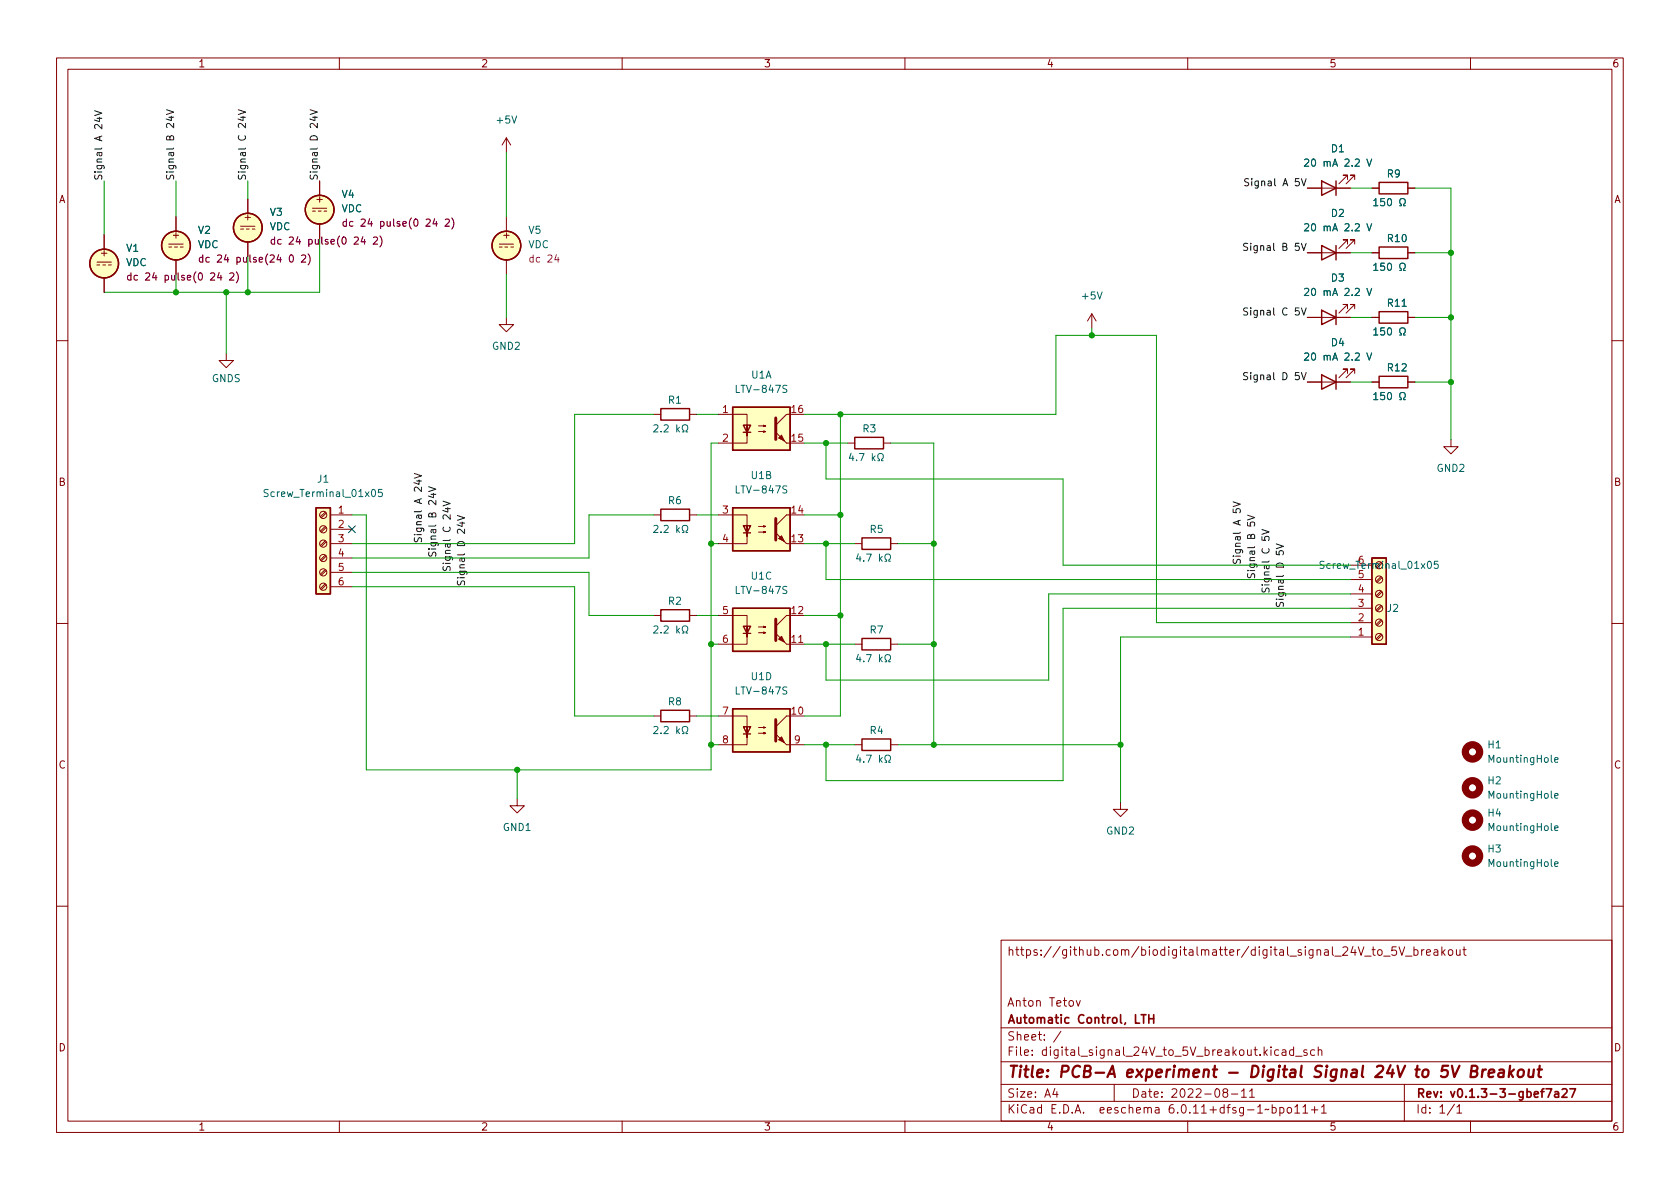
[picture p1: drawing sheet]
<svg xmlns="http://www.w3.org/2000/svg" width="297mm" height="210mm" viewBox="0 0 297 210" stroke-linecap="round" stroke-linejoin="round" font-family="sans-serif">
<g fill="none" stroke="#840000" stroke-width=".18">
<path d="M10 10.2h277v190.1h-277zM12 12.2h273v186.1h-273zM60 10.2v2M110 10.2v2M160 10.2v2M210 10.2v2M260 10.2v2M31.1 38.3v2.6M42.5 40h2.6M43.8 35.2v2.5M55.2 36.8h2.6M55.2 37.3h.6"/>
<path d="M56.3 37.3h.5M56.5 32v2.5M56.5 39.6v2.6M57.3 37.3h.5M89.5 24.4l-.7 1.2M89.5 24.4v2.5M89.5 38.3v2.6M89.5 24.4l.8 1.2M231.1 33.3h7.7M238.3 31.7v-.7h-.8h.8l-1.6 1.5M239.5 31.7v-.7h-.7h.7l-1.5 1.5M242.6 33.3h1.2"/>
<path d="M248.9 33.3h1.3M17.1 46.3h2.6M17.1 46.9h.6M18.2 46.9h.5M18.4 41.5v2.6M18.4 49.1v2.6M19.2 46.9h.5M29.8 43.2h2.6M29.8 43.7h.6M30.9 43.7h.5M31.1 46v2.5M31.9 43.7h.5"/>
<path d="M42.5 40.5h.6M43.6 40.5h.5M43.8 42.8v2.5M44.6 40.5h.5M88.3 43.2h2.5M88.3 43.7h.5M89.3 43.7h.5M89.5 56.1v1.3h1.3l-1.3 1.3-1.2-1.3h1.2M89.5 46v2.5M90.3 43.7h.5M193 55.5l-.7 1.3M193 55.5v2.5"/>
<path d="M193 55.5l.8 1.3M231.1 56.1h7.7M231.1 44.7h7.7M238.3 54.6v-.8h-.8h.8l-1.6 1.6M238.3 43.2v-.8h-.8h.8l-1.6 1.5M239.5 54.6v-.8h-.7h.7l-1.5 1.6M239.5 43.2v-.8h-.7h.7l-1.5 1.5M242.6 56.1h1.2M242.6 44.7h1.2M248.9 56.1h1.3M248.9 44.7h1.3M10 60.2h2"/>
<path d="M40 62.5v1.2h1.3l-1.3 1.3-1.3-1.3h1.3M115.6 73.3h1.2M121.9 73.3h1.3M127 73.3h5.1v3.8v-1.9M132.1 76.4v2h-5.1M134.1 76.3h1.3l-.4 .1v-.2l.4 .1M134.1 75.3h1.3l-.4 .1v-.2l.4 .1M139.1 78.4h3.1M142.2 73.3h-3.1l-1.9 1.9M149.9 78.4h1.2M156.2 78.4h1.3M231.1 67.6h7.7"/>
<path d="M238.3 66v-.7h-.8h.8l-1.6 1.5M239.5 66v-.7h-.7h.7l-1.5 1.5M242.6 67.6h1.2M248.9 67.6h1.3M256.5 77.7v1.3h1.3l-1.3 1.3-1.2-1.3h1.2M285 60.2h2M57.5 98.2l-.9 .8M57.5 95.6l-.9 .9M57.5 93.1l-.9 .8M57.5 90.5l-.9 .9M57.7 98.3l-.9 .9M57.7 95.8l-.9 .8"/>
<path d="M57.7 93.3l-.9 .8M57.7 90.7l-.9 .9M58.4 96.1h3.8M58.4 91.1h3.8M58.4 93.6h3.8M58.4 98.7h3.8M115.6 91.1h1.2M121.9 91.1h1.3M127 91.1h5.1v3.8v-1.9M132.1 94.2v1.9h-5.1M134.1 94.1h1.3l-.4 .1v-.2l.4 .1M134.1 93.1h1.3l-.4 .1v-.2l.4 .1"/>
<path d="M139.1 96.1h3.1M142.2 91.1h-3.1l-1.9 1.9M151.1 96.1h1.3M157.5 96.1h1.2M238.8 99.9h3.8M10 110.2h2M57.5 103.2l-.9 .9M57.5 100.7l-.9 .8M57.7 103.4l-.9 .9M57.7 100.9l-.9 .8M58.4 101.2h3.8M58.4 103.8h3.8"/>
<path d="M115.6 108.8h1.2M121.9 108.8h1.3M127 108.8h5.1v3.8v-1.9M132.1 112v1.9h-5.1M134.1 111.9h1.3l-.4 .1v-.2l.4 .1M134.1 110.9h1.3l-.4 .1v-.3l.4 .2M139.1 113.9h3.1M142.2 108.8h-3.1l-1.9 1.9M151.1 113.9h1.3M157.5 113.9h1.2M238.8 112.6h3.8M238.8 110.1h3.8"/>
<path d="M238.8 107.6h3.8M238.8 105h3.8M238.8 102.5h3.8M244.2 102l-.9 .8M244.2 104.5l-.9 .9M244.2 107.1l-.9 .8M244.2 109.6l-.9 .8M244.2 112.1l-.9 .9M244.3 102.2l-.8 .8M244.3 104.7l-.8 .8M244.3 107.2l-.8 .9M244.3 109.8l-.8 .8"/>
<path d="M244.3 112.3l-.8 .9M285 110.2h2M115.6 126.6h1.2M121.9 126.6h1.3M127 126.6h5.1v3.8v-1.9M132.1 129.8v1.9h-5.1M134.1 129.7h1.3l-.4 .1v-.3l.4 .2M134.1 128.6h1.3l-.4 .2v-.3l.4 .1M139.1 131.7h3.1M142.2 126.6h-3.1l-1.9 1.9M151.1 131.7h1.3M157.5 131.7h1.2"/>
<path d="M91.4 141.2v1.3h1.3l-1.3 1.3-1.2-1.3h1.2M198.1 141.9v1.2h1.3l-1.3 1.3-1.3-1.3h1.3M10 160.2h2M177 166.3h108v32h-108zM243.7 168l.4-.1 .3 .3v.4l-.3 .3h-.4l-.1-.3v-.4zM244.6 169.1h1.2M246.9 167.4h-.8v.7l.2-.1 .5 .1 .1 .2v.5l-.3 .1-.5-.1M247.4 167.4l.5 1.5 .5-1.5M248.5 169.1h1.1M250 168l.4-.1 .3 .3v.4l-.1 .3h-.6M250 167.4v1.5M251.4 167.9v1"/>
<path d="M251.8 167.9l-.3 .1-.1 .2M252.2 168.4l.7-.1v-.3l-.5-.1-.2 .2 .1 .8h.6M253.6 168h.5l.1 .9M254.2 168.3l-.5 .1a.29 .29 0 0 0-.2 .2 .29 .29 0 0 0 .2 .3h.5M254.9 167.4v1.5M255.1 168.4l.4 .5M255.5 167.9l-.6 .6M256.2 168l.4-.1 .3 .3v.4l-.3 .3h-.4l-.1-.3v-.4zM257.5 167.9l.1 1h.3l.3-.1M258.2 167.9v1M258.7 167.9h.5M258.9 167.4v1.3l.3 .2"/>
<path d="M285 160.2h2M60 198.3v2M110 198.3v2M160 198.3v2M177 194.8h108M177 191.8h108M177 187.8h108M177 181.8h108M182.5 186.5v.1M182.5 185.7v.1M184.6 183.8v.1M184.6 183v.1"/>
<path d="M187.6 182.4l-1.3 1.9M197 191.8v3M204.3 195.9h.6v.9M204.9 196.2l-.5 .1a.29 .29 0 0 0-.2 .2 .29 .29 0 0 0 .2 .3h.5M210 198.3v2M217.7 193.5h1.2M219.5 193l.4-.5v1.5M219.5 194h.9M220.9 193l.5-.5v1.5M220.9 194h.9M228.7 185.7l-.4-.1-.3 .3v.4l.1 .3h.6M228.7 185.1v1.5"/>
<path d="M228.9 196.8h.9M229.1 186.8h1.1M230.4 195.8l.4-.5v1.5M230.4 196.8h.8M231.1 185.7l-.4-.1-.2 .2 .1 .3 .5 .1v.4h-.6M231.9 196.3h1.1M232.4 185.7l-.4-.1-.3 .3v.4l.2 .3h.5M232.4 195.7v1.1M233.1 185.8l.2-.2 .3 .1 .1 .9M233.1 185.1v1.5M233.6 195.8l.5-.5v1.5M233.6 196.8h.9"/>
<path d="M248.3 191.8v6.5M257.6 195.8l.4-.5v1.5M257.6 196.8h.9M260 198.3v2"/>
<circle cx="57.1" cy="98.7" r=".63"/>
<circle cx="57.1" cy="93.6" r=".63"/>
<circle cx="57.1" cy="91.1" r=".63"/>
<circle cx="57.1" cy="96.1" r=".63"/>
<circle cx="57.1" cy="103.8" r=".63"/>
<circle cx="57.1" cy="101.2" r=".63"/>
<circle cx="243.8" cy="112.6" r=".63"/>
<circle cx="243.8" cy="107.6" r=".63"/>
<circle cx="243.8" cy="105" r=".63"/>
<circle cx="243.8" cy="102.5" r=".63"/>
<circle cx="243.8" cy="110.1" r=".63"/>
</g>
<path d="M189 180l-.4-.1-.3 .3v.4l.1 .3h.6M274.9 193.1h.6l.1 .9M275.6 193.4l-.5 .1a.29 .29 0 0 0-.3 .2 .29 .29 0 0 0 .3 .3h.5M276.2 192.7l.6-.2 .2 .2 .1 .3-1 1h1M277.6 192.5h1l-.7 1.5" fill="none" stroke="#840000" stroke-width=".3"/>
<path d="M195.8 190.5l.9-2 .4 2M196.1 189.9h.9M217.3 189.7h1.5M221.5 188.5h.5a1.08 1.08 0 0 1 .5 1 1.08 1.08 0 0 1-.8 1h-.5zM233.8 188.6a.85 .85 0 0 0-1.1 .1 .45 .45 0 0 0 .2 .7l.4 .1a.49 .49 0 0 1 .3 .5 .49 .49 0 0 1-.5 .5l-.7-.1M243.5 188.7l.3-.2h.4a.45 .45 0 0 1 .3 .5l-.1 .3-1.3 1.2h1.3M251.7 189.3a.52 .52 0 0 1 .5-.2 .52 .52 0 0 1 .4 .4l-.1 .6a.55 .55 0 0 1-.5 .4 .55 .55 0 0 1-.5-.4zM256 188.5h-.9l-.2 .9 .3-.2 .6 .1 .2 .3-.2 .7-.3 .2h-.5l-.2-.2" fill="none" stroke="#840000" stroke-width=".4"/>
<g fill="#ffffc2" stroke="#ffffc2" stroke-width=".18">
<path d="M129.5 89.8h10.2v7.6h-10.2z"/>
<path d="M129.5 72h10.2v7.6h-10.2z"/>
<path d="M129.5 107.6h10.2v7.6h-10.2z"/>
<path d="M129.5 125.3h10.2v7.7h-10.2z"/>
<path d="M55.9 89.8h2.5v15.2h-2.5z"/>
<path d="M242.6 98.7h2.5v15.2h-2.5z"/>
<circle cx="31.1" cy="43.4" r="2.54"/>
<circle cx="18.4" cy="46.6" r="2.54"/>
<circle cx="43.8" cy="40.3" r="2.54"/>
<circle cx="56.5" cy="37.1" r="2.54"/>
<circle cx="89.5" cy="43.4" r="2.54"/>
</g>
<g fill="none" stroke="#840000" stroke-width=".25">
<path d="M233.7 32l2.5 1.3-2.5 1.2zM236.2 32v2.5M243.8 32.3h5.1v2h-5.1zM233.7 54.9l2.5 1.2-2.5 1.3zM233.7 43.4l2.5 1.3-2.5 1.3zM236.2 43.4v2.6M236.2 54.9v2.5M243.8 55.1h5.1v2h-5.1zM243.8 43.7h5.1v2h-5.1zM116.8 72.3h5.1v2h-5.1zM129.5 72h10.2v7.6h-10.2zM131.4 75.2h1.3l-.6 1.2z"/>
<path d="M131.4 76.4h1.3M151.1 77.3h5.1v2.1h-5.1zM233.7 66.3l2.5 1.3-2.5 1.2zM236.2 66.3v2.5M243.8 66.5h5.1v2.1h-5.1zM55.9 89.8h2.5v15.2h-2.5zM116.8 90h5.1v2.1h-5.1zM129.5 89.8h10.2v7.6h-10.2zM131.4 93h1.3l-.6 1.2zM131.4 94.2h1.3M152.4 95.1h5.1v2h-5.1zM242.6 98.7h2.5v15.2h-2.5z"/>
<path d="M116.8 107.8h5.1v2h-5.1zM129.5 107.6h10.2v7.6h-10.2zM131.4 110.7h1.3l-.6 1.3zM131.4 112h1.3M152.4 112.9h5.1v2h-5.1zM116.8 125.6h5.1v2h-5.1zM129.5 125.3h10.2v7.7h-10.2zM131.4 128.5h1.3l-.6 1.3zM131.4 129.8h1.3M152.4 130.7h5.1v2h-5.1z"/>
<circle cx="56.5" cy="37.1" r="2.54"/>
<circle cx="18.4" cy="46.6" r="2.54"/>
<circle cx="31.1" cy="43.4" r="2.54"/>
<circle cx="43.8" cy="40.3" r="2.54"/>
<circle cx="89.5" cy="43.4" r="2.54"/>
</g>
<g fill="#840000" stroke="#840000" stroke-width=".18">
<path d="M137.2 94.2l1.9 1.9z"/>
<path d="M137.7 95.2l.5-.5 .5 1.1z"/>
<path d="M137.2 76.4l1.9 2z"/>
<path d="M137.7 77.5l.5-.5 .5 1z"/>
<path d="M137.2 112l1.9 1.9z"/>
<path d="M137.7 113l.5-.5 .5 1z"/>
<path d="M137.2 129.8l1.9 1.9z"/>
<path d="M137.7 130.8l.5-.5 .5 1z"/>
</g>
<path d="M137.2 73.9v3.8M137.2 91.7v3.8M137.2 109.5v3.8M137.2 127.2v3.9" fill="none" stroke="#840000" stroke-width=".51"/>
<g fill="none" stroke="#006464" stroke-width=".18">
<path d="M90.5 20.5l.4 1.3 .4-1.3M247.5 36.4h.3v-.3a.54 .54 0 0 1-.3-.7 .54 .54 0 0 1 .8-.2 .58 .58 0 0 1-.1 .9v.3h.3M194 51.6l.4 1.3 .5-1.3M247.5 59.2h.3v-.2a.54 .54 0 0 1-.3-.7 .54 .54 0 0 1 .8-.3 .58 .58 0 0 1-.1 1v.2h.3M247.5 47.8h.3v-.2a.54 .54 0 0 1-.3-.8 .54 .54 0 0 1 .8-.2 .58 .58 0 0 1-.1 1v.2h.3M247.9 54.2h.7M119.7 75.1v1.3M119.8 75.9l.3 .5M120.1 75.5l-.4 .5M120.6 76.4h.3v-.3a.54 .54 0 0 1-.2-.7 .54 .54 0 0 1 .7-.2 .58 .58 0 0 1-.1 .9v.3h.3M139.1 68.2l-.5-.1-.1 .2v.3l.5 .3 .1 .3-.2 .2-.5-.1M247.5 70.7h.3v-.3a.54 .54 0 0 1-.3-.7 .54 .54 0 0 1 .8-.2 .58 .58 0 0 1-.1 .9v.3h.3"/>
<path d="M65.8 86.7l.2-.2a.68 .68 0 0 1 .4 .7 .68 .68 0 0 1-.4 .6l-.2-.1-.1-.4zM67.6 86.5h-.7v.7l.2-.2 .4 .1 .1 .2v.4l-.2 .1-.5-.1M119.7 92.9v1.3M119.8 93.7l.3 .5M120.1 93.3l-.4 .5M120.6 94.2h.3v-.3a.54 .54 0 0 1-.2-.7 .54 .54 0 0 1 .7-.2 .58 .58 0 0 1-.1 .9v.3h.3M139.1 86l-.5-.1-.1 .1v.4l.5 .2 .1 .3-.2 .3-.5-.1M154.2 80.2v1.3M154.4 81l.3 .5M154.7 80.6l-.5 .5M155.2 81.5h.3v-.3a.54 .54 0 0 1-.3-.7 .54 .54 0 0 1 .8-.2 .58 .58 0 0 1-.1 .9v.3h.3M155.5 98v1.2"/>
<path d="M155.6 98.8l.4 .4M156 98.4l-.5 .5M156.5 99.2h.3v-.2a.54 .54 0 0 1-.3-.7 .54 .54 0 0 1 .8-.3 .58 .58 0 0 1-.2 1v.2h.3M252.5 99.3l.2-.1a.68 .68 0 0 1 .4 .7 .68 .68 0 0 1-.4 .6 .84 .84 0 0 1-.2-1.2zM254.2 99.2h-.6v.7l.2-.2 .4 .1 .1 .2-.1 .4-.1 .1-.5-.1M119.7 110.7v1.2M119.8 111.5l.3 .4M120.1 111.1l-.4 .5M120.6 111.9h.3v-.2a.54 .54 0 0 1-.2-.7 .54 .54 0 0 1 .7-.3 .58 .58 0 0 1-.1 1v.2h.3M139.1 103.8l-.5-.1-.1 .1v.4l.5 .2 .1 .3-.2 .3-.5-.1M155.5 115.8v1.2M155.6 116.5l.4 .5"/>
<path d="M156 116.2l-.5 .5M156.5 117h.3v-.2a.54 .54 0 0 1-.3-.8 .54 .54 0 0 1 .8-.2 .58 .58 0 0 1-.2 1v.2h.3M119.7 128.5v1.2M119.8 129.2l.3 .5M120.1 128.9l-.4 .5M120.6 129.7h.3v-.2a.54 .54 0 0 1-.2-.8 .54 .54 0 0 1 .7-.2 .58 .58 0 0 1-.1 1v.2h.3M139.1 121.5h-.5l-.1 .1v.4l.5 .2 .1 .3-.2 .2h-.5M155.5 133.5v1.3M155.6 134.3l.4 .5M156 134l-.5 .4M156.5 134.8h.3v-.2a.54 .54 0 0 1-.3-.8 .54 .54 0 0 1 .8-.2 .58 .58 0 0 1-.2 1v.2h.3M274.3 139.9v1.1l.2 .2"/>
<path d="M274.3 133.5v1.1l.2 .2M274.9 134.4l.6-.1-.1-.3h-.3l-.2 .1v.6h.5M274.3 145.6v1.1l.2 .2M274.3 152v1l.2 .2M274.9 146.4l.6-.1-.1-.2-.3-.1-.2 .2v.6h.5M274.9 140.7l.6-.1-.1-.2-.3-.1-.2 .2v.6h.5M274.9 152.8l.6-.1-.1-.3h-.3l-.2 .2v.6h.5"/>
</g>
<path d="M141.2 113.6h.7" fill="none" stroke="#a90000" stroke-width=".18"/>
<g fill="none" stroke="#840000" stroke-width="1.3">
<circle cx="260.4" cy="139.3" r="1.27"/>
<circle cx="260.4" cy="133" r="1.27"/>
<circle cx="260.4" cy="145" r="1.27"/>
<circle cx="260.4" cy="151.4" r="1.27"/>
</g>
<path d="M73.3 38.9l.2-.2a.68 .68 0 0 1 .4 .7 .68 .68 0 0 1-.4 .6l-.2-.1-.1-.4zM35.2 48.3h.2a.68 .68 0 0 1 .4 .6 .68 .68 0 0 1-.4 .6 .84 .84 0 0 1-.2-1.2zM49.3 45l-.3 .9h.8M49.6 45.5v.9M60.6 42l.2-.1a.68 .68 0 0 1 .4 .6 .68 .68 0 0 1-.4 .7l-.2-.1-.1-.4z" fill="none" stroke="#840084" stroke-width=".18"/>
<g fill="none" stroke="#0f0f0f" stroke-width=".18">
<path d="M18 26.2l-.2 .2h-1.1M30.7 26.2l-.2 .2h-1.1M43.4 26.2l-.2 .2h-1.1M56.1 26.2l-.2 .2h-1.1M225.4 31.6v1.1l.2 .2M225.2 54.4v1.1l.2 .2M225.2 43v1.1l.2 .2M225.2 65.9v1.1l.2 .1M74.5 90.3l-.2 .2h-1M77.1 92.9l-.2 .1h-1.1M79.6 95.4l-.2 .2h-1.1M82.1 97.9l-.1 .2h-1.1"/>
<path d="M219.3 94.1l-.2 .2h-1.1M221.8 96.7l-.1 .1h-1.1M224.4 99.2l-.2 .2h-1.1M226.9 101.7l-.2 .2h-1"/>
</g>
<g fill="none" stroke="#009600" stroke-width=".18">
<path d="M18.4 32v9.5M31.1 32v6.3M43.8 32v3.2M89.5 26.9v11.4M238.8 33.3h3.8M250.2 33.3h6.3v44.4M31.1 48.5v3.2M40 51.7v10.8M43.8 45.3v6.4M56.5 42.2v9.5h-38.1M89.5 48.5v7.6M193 58v1.3"/>
<path d="M238.8 56.1h3.8M238.8 44.7h3.8M250.2 56.1h6.3M250.2 44.7h6.3M115.6 73.3h-14v22.8h-39.4M123.2 73.3h3.8M127 78.4h-1.3v57.7h-60.9v-45h-2.6M142.2 73.3h44.5v-14h17.8v50.8h34.3M142.2 78.4h7.7M146 78.4v6.3h42v15.2h50.8M148.6 73.3v53.3h-6.4M157.5 78.4h7.6v53.3"/>
<path d="M238.8 67.6h3.8M250.2 67.6h6.3M115.6 91.1h-11.5v7.6h-41.9M123.2 91.1h3.8M125.7 96.1h1.3M142.2 96.1h8.9M142.2 91.1h6.4M146 96.1v6.4h92.8M158.7 96.1h6.4M62.2 103.8h39.4v22.8h14M62.2 101.2h41.9v7.6h11.5M123.2 108.8h3.8"/>
<path d="M125.7 113.9h1.3M142.2 108.8h6.4M142.2 113.9h8.9M158.7 113.9h6.4M238.8 105h-53.4v15.3h-39.4v-6.4M238.8 107.6h-50.8v30.4h-42v-6.3M238.8 112.6h-40.7v29.3M91.4 136.1v5.1M123.2 126.6h3.8M125.7 131.7h1.3M142.2 131.7h8.9M158.7 131.7h39.4"/>
</g>
<path d="M61.6 93l1.2 1.2M62.8 93l-1.2 1.2" fill="none" stroke="#000084" stroke-width=".18"/>
<g fill="#009600" stroke="#009600" stroke-width=".18">
<circle cx="146" cy="131.7" r=".46"/>
<circle cx="146" cy="113.9" r=".46"/>
<circle cx="148.6" cy="73.3" r=".46"/>
<circle cx="165.1" cy="113.9" r=".46"/>
<circle cx="198.1" cy="131.7" r=".46"/>
<circle cx="148.6" cy="108.8" r=".46"/>
<circle cx="165.1" cy="96.1" r=".46"/>
<circle cx="165.1" cy="131.7" r=".46"/>
<circle cx="125.7" cy="96.1" r=".46"/>
<circle cx="146" cy="96.1" r=".46"/>
<circle cx="146" cy="78.4" r=".46"/>
<circle cx="125.7" cy="113.9" r=".46"/>
<circle cx="256.5" cy="67.6" r=".46"/>
<circle cx="256.5" cy="44.7" r=".46"/>
<circle cx="256.5" cy="56.1" r=".46"/>
<circle cx="43.8" cy="51.7" r=".46"/>
<circle cx="40" cy="51.7" r=".46"/>
<circle cx="31.1" cy="51.7" r=".46"/>
<circle cx="125.7" cy="131.7" r=".46"/>
<circle cx="91.4" cy="136.1" r=".46"/>
<circle cx="193" cy="59.3" r=".46"/>
<circle cx="148.6" cy="91.1" r=".46"/>
</g>
<g font-size="2.8" fill="#840000">
<text x="178" y="191.2">Title:</text>
<text x="187.3" y="191.2">PCB-A</text>
<text x="199.4" y="191.2">experiment</text>
<text x="222.1" y="191.2">Digital</text>
<text x="233.7" y="191.2">Signal</text>
<text x="245" y="191.2">24V</text>
<text x="257.3" y="191.2">5V Breakout</text>
</g>
<g font-size="2.1" fill="#840000">
<text x="178" y="169.5">https://github.com/biodigitalmatter/digital_signal_24V_to_5V_breakout</text>
<text x="178" y="178.5">Anton</text>
<text x="185.5" y="178.5">Tetov</text>
<text x="178" y="184.5">Sheet:</text>
<text x="178" y="181.5">Automatic</text>
<text x="190.5" y="181.5">Control,</text>
<text x="200.8" y="181.5">LTH</text>
<text x="178" y="187.2">File:</text>
<text x="184.4" y="187.2">digital_signal_24V_to_5V_breakout.kicad_sch</text>
<text x="178" y="197.4">KiCad</text>
<text x="178" y="194.6">Size:</text>
<text x="184.7" y="194.6">A4</text>
<text x="185.7" y="197.4">E.D.A.</text>
<text x="194.6" y="197.4">eeschema</text>
<text x="200" y="194.6">Date:</text>
<text x="207" y="197.4">6.0.11+dfsg-1~bpo11+1</text>
<text x="207" y="194.6">2022-08-11</text>
<text x="250.3" y="194.6">Rev:</text>
<text x="250.3" y="197.4">Id:</text>
<text x="254.4" y="197.4">1/1</text>
<text x="256.4" y="194.6">v0.1.3-3-gbef7a27</text>
</g>
<g font-size="1.8" fill="#840000">
<text x="35" y="12.3">1</text>
<text x="85" y="12.3">2</text>
<text x="135" y="12.3">3</text>
<text x="185" y="12.3">4</text>
<text x="235" y="12.3">5</text>
<text x="285" y="12.3">6</text>
<text x="10.4" y="36.3">A</text>
<text x="42.9" y="39.4">+</text>
<text x="55.6" y="36.2">+</text>
<text x="285.4" y="36.3">A</text>
<text x="17.5" y="45.7">+</text>
<text x="30.2" y="42.5">+</text>
<text x="88.7" y="42.5">+</text>
<text x="10.3" y="86.3">B</text>
<text x="285.3" y="86.3">B</text>
<text x="10.3" y="136.3">C</text>
<text x="285.3" y="136.3">C</text>
<text x="10.3" y="186.3">D</text>
<text x="285.3" y="186.3">D</text>
<text x="35" y="200.3">1</text>
<text x="85" y="200.3">2</text>
<text x="135" y="200.3">3</text>
<text x="185" y="200.3">4</text>
<text x="235" y="200.3">5</text>
<text x="285" y="200.3">6</text>
</g>
<g font-size="1.8" fill="#006464">
<text x="87.5" y="22.2">+5V</text>
<text x="230.4" y="29.8">20</text>
<text x="233.9" y="29.8">mA</text>
<text x="235.2" y="27.3">D1</text>
<text x="237.8" y="29.8">2.2</text>
<text x="241.9" y="29.8">V</text>
<text x="60.3" y="35.4">V4</text>
<text x="245.1" y="31.8">R9</text>
<text x="34.9" y="41.7">V2</text>
<text x="47.6" y="38.5">V3</text>
<text x="47.6" y="41.1">VDC</text>
<text x="60.3" y="37.9">VDC</text>
<text x="93.3" y="41.7">V5</text>
<text x="230.4" y="41.3">20</text>
<text x="233.9" y="41.3">mA</text>
<text x="235.2" y="38.7">D2</text>
<text x="237.8" y="41.3">2.2</text>
<text x="241.9" y="41.3">V</text>
<text x="242.6" y="36.8">150</text>
<text x="22.2" y="44.9">V1</text>
<text x="22.2" y="47.4">VDC</text>
<text x="34.9" y="44.3">VDC</text>
<text x="93.3" y="44.3">VDC</text>
<text x="245.1" y="43.2">R10</text>
<text x="191" y="53.3">+5V</text>
<text x="230.4" y="52.7">20</text>
<text x="233.9" y="52.7">mA</text>
<text x="235.2" y="50.2">D3</text>
<text x="237.8" y="52.7">2.2</text>
<text x="241.9" y="52.7">V</text>
<text x="242.6" y="48.3">150</text>
<text x="242.6" y="59.7">150</text>
<text x="245.1" y="54.6">R11</text>
<text x="86.9" y="62.2">GND2</text>
<text x="230.4" y="64.1">20</text>
<text x="233.9" y="64.1">mA</text>
<text x="235.2" y="61.6">D4</text>
<text x="237.8" y="64.1">2.2</text>
<text x="241.9" y="64.1">V</text>
<text x="37.4" y="67.9">GNDS</text>
<text x="118" y="71.8">R1</text>
<text x="129.8" y="69.9">LTV-847S</text>
<text x="132.7" y="67.3">U1A</text>
<text x="242.6" y="71.1">150</text>
<text x="245.1" y="66">R12</text>
<text x="115.3" y="76.8">2.2</text>
<text x="152.4" y="76.8">R3</text>
<text x="149.9" y="81.9">4.7</text>
<text x="253.9" y="83.8">GND2</text>
<text x="46.4" y="88.3">Screw_Terminal_01x05</text>
<text x="56" y="85.7">J1</text>
<text x="118" y="89.5">R6</text>
<text x="129.8" y="87.6">LTV-847S</text>
<text x="132.6" y="85.1">U1B</text>
<text x="115.3" y="94.6">2.2</text>
<text x="153.7" y="94.6">R5</text>
<text x="151.1" y="99.7">4.7</text>
<text x="233.1" y="101">Screw_Terminal_01x05</text>
<text x="240" y="99.7">6</text>
<text x="118" y="107.3">R2</text>
<text x="129.8" y="105.4">LTV-847S</text>
<text x="132.6" y="102.9">U1C</text>
<text x="115.3" y="112.4">2.2</text>
<text x="153.7" y="112.4">R7</text>
<text x="245.1" y="108.6">J2</text>
<text x="151.1" y="117.5">4.7</text>
<text x="118" y="125.1">R8</text>
<text x="129.8" y="123.2">LTV-847S</text>
<text x="132.6" y="120.7">U1D</text>
<text x="115.3" y="130.2">2.2</text>
<text x="153.7" y="130.2">R4</text>
<text x="151.1" y="135.3">4.7</text>
<text x="262.9" y="132.7">H1</text>
<text x="262.9" y="135.3">MountingHole</text>
<text x="262.9" y="139.1">H2</text>
<text x="262.9" y="141.6">MountingHole</text>
<text x="88.8" y="147.3">GND1</text>
<text x="195.5" y="148">GND2</text>
<text x="262.9" y="144.8">H4</text>
<text x="262.9" y="147.3">MountingHole</text>
<text x="262.9" y="151.1">H3</text>
<text x="262.9" y="153.7">MountingHole</text>
</g>
<g font-size="1.8" fill="#0f0f0f">
<text x="18.1" y="25" transform="rotate(-90 18.1 25)">A 24V</text>
<text x="30.8" y="25" transform="rotate(-90 30.8 25)">B 24V</text>
<text x="43.5" y="25" transform="rotate(-90 43.5 25)">C 24V</text>
<text x="56.2" y="25" transform="rotate(-90 56.2 25)">D 24V</text>
<text x="18.1" y="32" transform="rotate(-90 18.1 32)">Signal</text>
<text x="30.8" y="32" transform="rotate(-90 30.8 32)">Signal</text>
<text x="43.5" y="32" transform="rotate(-90 43.5 32)">Signal</text>
<text x="56.2" y="32" transform="rotate(-90 56.2 32)">Signal</text>
<text x="219.7" y="32.9">Signal</text>
<text x="226.8" y="32.9">A 5V</text>
<text x="219.6" y="44.3">Signal</text>
<text x="226.6" y="44.3">B 5V</text>
<text x="219.6" y="55.8">Signal</text>
<text x="226.6" y="55.8">C 5V</text>
<text x="219.6" y="67.2">Signal</text>
<text x="226.6" y="67.2">D 5V</text>
<text x="74.6" y="89.1" transform="rotate(-90 74.6 89.1)">A 24V</text>
<text x="77.1" y="91.6" transform="rotate(-90 77.1 91.6)">B 24V</text>
<text x="79.7" y="94.2" transform="rotate(-90 79.7 94.2)">C 24V</text>
<text x="219.4" y="92.9" transform="rotate(-90 219.4 92.9)">A 5V</text>
<text x="221.9" y="95.4" transform="rotate(-90 221.9 95.4)">B 5V</text>
<text x="74.6" y="96.1" transform="rotate(-90 74.6 96.1)">Signal</text>
<text x="77.1" y="98.7" transform="rotate(-90 77.1 98.7)">Signal</text>
<text x="79.7" y="101.2" transform="rotate(-90 79.7 101.2)">Signal</text>
<text x="82.2" y="96.7" transform="rotate(-90 82.2 96.7)">D 24V</text>
<text x="219.4" y="99.9" transform="rotate(-90 219.4 99.9)">Signal</text>
<text x="224.5" y="98" transform="rotate(-90 224.5 98)">C 5V</text>
<text x="227" y="100.5" transform="rotate(-90 227 100.5)">D 5V</text>
<text x="82.2" y="103.8" transform="rotate(-90 82.2 103.8)">Signal</text>
<text x="221.9" y="102.5" transform="rotate(-90 221.9 102.5)">Signal</text>
<text x="224.5" y="105" transform="rotate(-90 224.5 105)">Signal</text>
<text x="227" y="107.6" transform="rotate(-90 227 107.6)">Signal</text>
</g>
<g font-size="1.8" fill="#840084">
<text x="60.3" y="40.5">dc</text>
<text x="63.7" y="40.5">24</text>
<text x="67.2" y="40.5">pulse(0</text>
<text x="75.5" y="40.5">24</text>
<text x="79" y="40.5">2)</text>
<text x="34.9" y="46.8">dc</text>
<text x="38.3" y="46.8">24</text>
<text x="41.8" y="46.8">pulse(24</text>
<text x="47.6" y="43.6">dc</text>
<text x="51" y="43.6">24</text>
<text x="51.3" y="46.8">0</text>
<text x="53.6" y="46.8">2)</text>
<text x="54.5" y="43.6">pulse(0</text>
<text x="62.8" y="43.6">24</text>
<text x="66.3" y="43.6">2)</text>
<text x="93.3" y="46.8">dc</text>
<text x="96.7" y="46.8">24</text>
<text x="22.2" y="50">dc</text>
<text x="25.6" y="50">24</text>
<text x="29.1" y="50">pulse(0</text>
<text x="37.4" y="50">24</text>
<text x="40.9" y="50">2)</text>
</g>
<g font-size="1.8" fill="#a90000">
<text x="127.6" y="73">1</text>
<text x="139.7" y="73">16</text>
<text x="127.6" y="78.1">2</text>
<text x="139.7" y="78.1">15</text>
<text x="59.6" y="90.8">1</text>
<text x="59.6" y="93.3">2</text>
<text x="59.6" y="95.9">3</text>
<text x="127.6" y="90.8">3</text>
<text x="127.6" y="95.9">4</text>
<text x="139.7" y="95.9">13</text>
<text x="139.7" y="90.8">14</text>
<text x="59.6" y="98.4">4</text>
<text x="59.6" y="101">5</text>
<text x="59.6" y="103.5">6</text>
<text x="240" y="107.3">3</text>
<text x="240" y="104.8">4</text>
<text x="240" y="102.2">5</text>
<text x="127.6" y="108.6">5</text>
<text x="127.6" y="113.7">6</text>
<text x="139.7" y="113.7">11</text>
<text x="139.7" y="108.6">12</text>
<text x="240" y="112.4">1</text>
<text x="240" y="109.8">2</text>
<text x="127.6" y="126.4">7</text>
<text x="127.6" y="131.4">8</text>
<text x="139.7" y="126.4">10</text>
<text x="140.3" y="131.4">9</text>
</g>
</svg>
